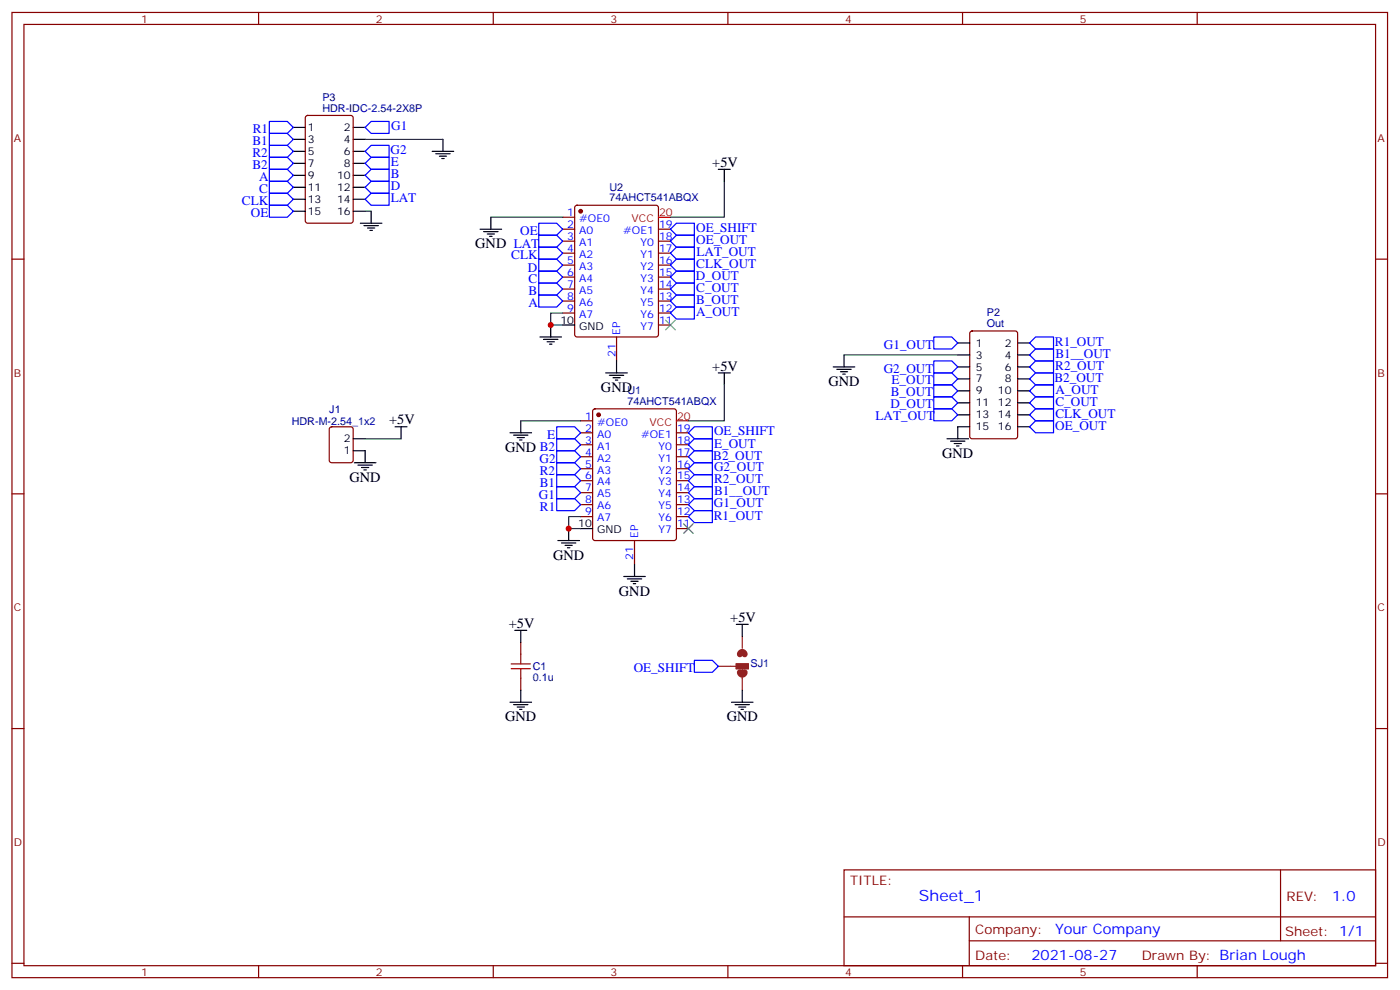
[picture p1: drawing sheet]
<svg xmlns="http://www.w3.org/2000/svg" width="413mm" height="292mm" viewBox="0 0 413 292" stroke-linecap="round" stroke-linejoin="round" font-family="sans-serif">
<g fill="none" stroke="#870000" stroke-width=".35">
<path d="M3.5 3.7h405.4v284.3h-405.4zM7.1 7.2h398.2v277.3h-398.2zM76.2 3.7v3.5M145.3 3.7v3.5M214.5 3.7v3.5M283.6 3.7v3.5M352.8 3.7v3.5M90.2 34.2l.5-.2h12.7l.6 .4 .1 30.7-.5 .6-12.9 .1-.7-.5v-30.6zM3.5 76.3h3.6M165.8 64h3.5M165.8 67.5h3.5M165.8 71h3.5"/>
<path d="M165.8 74.6h3.5M165.8 78.1h3.5M169.6 60.7l.4-.2h23.3l.7 .4v37.7l-.4 .6-23.6 .1-.6-.5-.1-37.6zM194 67.5h3.6M194 71h3.6M194 74.6h3.6M194 78.1h3.6M405.3 76.3h3.6M165.8 81.6h3.5M165.8 85.2h3.5M165.8 88.7h3.5M165.8 92.2h3.5"/>
<path d="M181.7 99.3v7M194 81.6h3.6M194 85.2h3.6M194 88.7h3.6M194 92.2h3.6M194 95.7h3.6M286 97.7l.5-.2h12.7l.6 .4 .1 30.7-.5 .6-12.9 .1-.7-.5v-30.6zM97.2 125.9l.5-.2h5.7l.6 .5 .1 9.4-.5 .7h-5.9l-.6-.4-.1-9.5zM171.1 124h3.5M171.1 127.5h3.5M171.1 131h3.5M171.1 134.5h3.5"/>
<path d="M171.1 138.1h3.5M174.9 120.6l.4-.2h23.3l.7 .5v37.6l-.4 .7h-23.6l-.6-.4-.1-37.7zM199.3 127.5h3.5M199.3 131h3.5M199.3 134.5h3.5M199.3 138.1h3.5M3.5 145.5h3.6M171.1 141.6h3.5M171.1 145.1h3.5M171.1 148.7h3.5M171.1 152.2h3.5M187 159.2v7.1"/>
<path d="M199.3 141.6h3.5M199.3 145.1h3.5M199.3 148.7h3.5M199.3 152.2h3.5M199.3 155.7h3.5M405.3 145.5h3.6M153.5 189.2v3.6M153.5 199.8v3.5M3.5 214.6h3.6M405.3 214.6h3.6M248.7 256.3h156.6v28.2h-156.6zM377.3 256.3v20.9"/>
<path d="M248.7 270.1h156.5M285.6 277.2h119.6M285.6 270.1v14.1M3.5 283.8h3.6M76.2 284.5v3.5M145.3 284.5v3.5M214.5 284.5v3.5M283.6 284.5v3.5M352.8 284.5v3.5M405.3 283.8h3.6"/>
</g>
<g fill="none" stroke="#000" stroke-width=".35">
<path d="M86.4 37.5h3.6M104.1 37.5h3.5M86.4 41.1h3.6M86.4 44.6h3.6M86.4 48.1h3.6M86.4 51.6h3.6M86.4 55.2h3.6M86.4 58.7h3.6M104.1 41.1h3.5M104.1 44.6h3.5M104.1 48.1h3.5M104.1 51.6h3.5"/>
<path d="M104.1 55.2h3.5M104.1 58.7h3.5M127.4 44.6h6.3M128.4 45.3h4.2M129.5 46h2.1M130.2 46.7h.7M130.5 41.1v3.5M211.7 49.9h3.5M213.4 49.9v3.5M86.4 62.2h3.6M104.1 62.2h3.5M106.2 65.8h6.3"/>
<path d="M107.2 66.5h4.3M108.3 67.2h2.1M109 67.9h.7M109.4 62.2v3.6M141.5 67.5h6.3M142.5 68.2h4.3M143.6 68.9h2.1M144.3 69.6h.7M144.6 64v3.5M159.1 99.3h6.4M160.2 100h4.2M162.3 95.7v3.6"/>
<path d="M165.8 95.7h3.5M161.2 100.7h2.1M161.9 101.4h.7M178.5 109.9h6.4M179.6 110.6h4.2M180.6 111.3h2.1M181.3 112h.7M181.7 106.3v3.6M211.7 109.9h3.5M213.4 109.9v3.5M245.5 108.1h6.4M246.6 108.8h4.2"/>
<path d="M247.6 109.5h2.2M248.4 110.2h.7M248.7 104.6v3.5M282.2 101h3.6M282.2 104.6h3.6M282.2 108.1h3.6M282.2 111.6h3.6M282.2 115.1h3.6M282.2 118.7h3.6M299.9 101h3.5M299.9 104.6h3.5M299.9 108.1h3.5"/>
<path d="M299.9 111.6h3.5M299.9 115.1h3.5M299.9 118.7h3.5M104.1 129.3h3.5M104.1 132.8h3.5v3.5M104.4 136.3h6.4M105.5 137h4.2M106.5 137.7h2.2M107.2 138.4h.7M116.4 125.7h3.5M118.2 125.7v3.6M150.3 127.5h6.3"/>
<path d="M151.3 128.2h4.3M152.4 128.9h2.1M153.1 129.6h.7M153.5 124v3.5M279 129.3h6.4M280.1 130h4.2M281.2 130.7h2.1M281.9 131.4h.7M282.2 122.2h3.6M285.8 125.7h-3.6v3.6M299.9 122.2h3.5M299.9 125.7h3.5"/>
<path d="M164.4 159.2h6.3M165.5 159.9h4.2M167.6 155.7v3.5M171.1 155.7h3.5M166.5 160.7h2.1M167.2 161.4h.7M183.8 169.8h6.3M184.9 170.5h4.2M185.9 171.2h2.1M186.6 171.9h.7M187 166.3v3.5M151.7 185.7h3.5"/>
<path d="M153.5 185.7v3.5M217 183.9h3.5M218.7 183.9v3.6M150.3 206.9h6.3M151.3 207.6h4.3M152.4 208.3h2.1M153.1 209h.7M153.5 203.3v3.6M215.5 206.9h6.4M216.6 207.6h4.2M217.7 208.3h2.1M218.4 209h.7"/>
<path d="M218.7 203.3v3.6"/>
</g>
<g fill="#870000" stroke="#870000" stroke-width=".35">
<circle cx="171.1" cy="62.2" r=".53"/>
<circle cx="176.4" cy="122.2" r=".53"/>
</g>
<path d="M194 64h3.6M199.3 124h3.5" fill="none" stroke="#f00" stroke-width=".35"/>
<path d="M107.6 41.1h22.9M213.4 53.4v10.6h-15.8M107.6 62.2h1.8M144.6 64h21.2M165.8 92.2h-3.5v3.5h3.5M213.4 113.4v10.6h-10.6M248.7 104.6h33.5M107.6 129.3h10.6M153.5 124h17.6M171.1 152.2h-3.5v3.5h3.5" fill="none" stroke="#008700" stroke-width=".35"/>
<path d="M196.1 94.3l2.9 2.9M199 94.3l-2.9 2.9M201.4 154.3l2.9 2.8M204.3 154.3l-2.9 2.8" fill="none" stroke="#3c3" stroke-width=".35"/>
<path d="M218 198a.71 .71 0 0 0 .7 .8 .71 .71 0 0 0 .7-.8M218 192.8a.71 .71 0 0 1 .7-.7 .71 .71 0 0 1 .7 .7" fill="none" stroke="#8c2424" stroke-width="1.8"/>
<path d="M211.7 196.3h5.3M217 195.6h3.5v1.4h-3.5zM218.7 187.5v3.5M218.7 196.3v7" fill="none" stroke="#8c2424" stroke-width=".35"/>
<path d="M217 195.6h3.5v1.4h-3.5z" fill="#8c2424" stroke="#8c2424" stroke-width=".35"/>
<g fill="none" stroke="#00f" stroke-width=".35">
<path d="M79.4 35.8h5.3l1.7 1.7-1.7 1.8h-5.3zM79.4 39.3h5.3l1.7 1.8-1.7 1.7h-5.3zM107.6 37.5l1.8-1.7h5.3v3.5h-5.3zM79.4 42.8h5.3l1.7 1.8-1.7 1.8h-5.3zM79.4 46.4h5.3l1.7 1.7-1.7 1.8h-5.3zM79.4 49.9h5.3l1.7 1.7-1.7 1.8h-5.3zM79.4 53.4h5.3l1.7 1.8-1.7 1.7h-5.3zM79.4 56.9h5.3l1.7 1.8-1.7 1.8h-5.3zM107.6 51.6l1.8-1.7h5.3v3.5h-5.3zM107.6 44.6l1.8-1.8h5.3v3.6h-5.3zM107.6 48.1l1.8-1.7h5.3v3.5h-5.3zM107.6 55.2l1.8-1.8h5.3v3.5h-5.3z"/>
<path d="M107.6 58.7l1.8-1.8h5.3v3.6h-5.3zM79.4 60.5h5.3l1.7 1.7-1.7 1.8h-5.3zM158.7 79.9h5.3l1.8 1.7-1.8 1.8h-5.3zM158.7 76.3h5.3l1.8 1.8-1.8 1.8h-5.3zM158.7 72.8h5.3l1.8 1.8-1.8 1.7h-5.3zM158.7 69.3h5.3l1.8 1.7-1.8 1.8h-5.3zM158.7 65.8h5.3l1.8 1.7-1.8 1.8h-5.3zM197.6 67.5l1.7-1.7h5.3v3.5h-5.3zM197.6 78.1l1.7-1.8h5.3v3.6h-5.3zM197.6 74.6l1.7-1.8h5.3v3.5h-5.3zM197.6 71l1.7-1.7h5.3v3.5h-5.3zM158.7 86.9h5.3l1.8 1.8-1.8 1.8h-5.3z"/>
<path d="M158.7 83.4h5.3l1.8 1.8-1.8 1.7h-5.3zM197.6 92.2l1.7-1.7h5.3v3.5h-5.3zM197.6 88.7l1.7-1.8h5.3v3.6h-5.3zM197.6 85.2l1.7-1.8h5.3v3.5h-5.3zM197.6 81.6l1.7-1.7h5.3v3.5h-5.3zM275.2 99.3h5.3l1.7 1.7-1.7 1.8h-5.3zM275.2 106.3h5.3l1.7 1.8-1.7 1.8h-5.3zM275.2 109.9h5.3l1.7 1.7-1.7 1.8h-5.3zM275.2 113.4h5.3l1.7 1.7-1.7 1.8h-5.3zM275.2 116.9h5.3l1.7 1.8-1.7 1.7h-5.3zM303.4 118.7l1.8-1.8h5.2v3.5h-5.2zM303.4 115.1l1.8-1.7h5.2v3.5h-5.2z"/>
<path d="M303.4 111.6l1.8-1.7h5.2v3.5h-5.2zM303.4 108.1l1.8-1.8h5.2v3.6h-5.2zM303.4 104.6l1.8-1.8h5.2v3.5h-5.2zM303.4 101l1.8-1.7h5.2v3.5h-5.2zM164 132.8h5.3l1.8 1.7-1.8 1.8h-5.3zM164 125.7h5.3l1.8 1.8-1.8 1.8h-5.3zM164 129.3h5.3l1.8 1.7-1.8 1.8h-5.3zM164 136.3h5.3l1.8 1.8-1.8 1.7h-5.3zM164 139.8h5.3l1.8 1.8-1.8 1.8h-5.3zM202.8 127.5l1.8-1.8h5.3v3.6h-5.3zM202.8 138.1l1.8-1.8h5.3v3.5h-5.3zM202.8 131l1.8-1.7h5.3v3.5h-5.3z"/>
<path d="M202.8 134.5l1.8-1.7h5.3v3.5h-5.3zM275.2 120.4h5.3l1.7 1.8-1.7 1.8h-5.3zM303.4 122.2l1.8-1.8h5.2v3.6h-5.2zM303.4 125.7l1.8-1.7h5.2v3.5h-5.2zM164 146.9h5.3l1.8 1.8-1.8 1.7h-5.3zM164 143.4h5.3l1.8 1.7-1.8 1.8h-5.3zM202.8 152.2l1.8-1.8h5.3v3.6h-5.3zM202.8 148.7l1.8-1.8h5.3v3.5h-5.3zM202.8 141.6l1.8-1.8h5.3v3.6h-5.3zM202.8 145.1l1.8-1.7h5.3v3.5h-5.3zM204.6 194.5h5.3l1.8 1.8-1.8 1.7h-5.3z"/>
</g>
<path d="M150.6 197h5.7M150.6 195.6h5.7M153.5 192.8v2.8M153.5 197v2.8" fill="none" stroke="#a10000" stroke-width=".35"/>
<g fill="#c00">
<circle cx="167.6" cy="155.7" r=".88"/>
<circle cx="162.3" cy="95.7" r=".88"/>
</g>
<text font-size="4.6" fill="#00f" x="270.8" y="265.3">Sheet_1</text>
<g font-size="4.2">
<text x="209.9" y="49.2">+5V</text>
<text x="140.1" y="73.2">GND LAT</text>
<text x="209.9" y="109.1">+5V</text>
<text x="244.1" y="113.7">GND</text>
<text x="177.1" y="115.5">GND</text>
<text x="114.7" y="125">+5V</text>
<text x="148.9" y="133.1">GND B2</text>
<text x="277.6" y="134.9">GND</text>
<text x="103" y="142">GND</text>
<text x="163" y="164.9">GND</text>
<text x="182.4" y="175.5">GND</text>
<text x="149.9" y="185">+5V</text>
<text x="215.2" y="183.2">+5V</text>
<text x="148.9" y="212.5">GND</text>
<text x="214.1" y="212.5">GND</text>
</g>
<g font-size="4.2" fill="#00f">
<text x="392.5" y="265.5">1.0</text>
<text x="310.9" y="275.1">Your Company</text>
<text x="304" y="282.9">2021-08-27</text>
</g>
<g font-size="3.9" fill="#00f">
<text x="74.5" y="39.3">R1</text>
<text x="115.3" y="38.3">G1</text>
<text x="74.4" y="42.8">B1</text>
<text x="74.4" y="46.3">R2</text>
<text x="115.1" y="45.3">G2</text>
<text x="74.4" y="49.9">B2</text>
<text x="76.4" y="53.3">A</text>
<text x="115.2" y="52.5">B</text>
<text x="115.2" y="49">E</text>
<text x="76.3" y="56.9">C</text>
<text x="115.1" y="59.4">LAT</text>
<text x="115.2" y="55.9">D</text>
<text x="71.3" y="60.4">CLK</text>
<text x="73.9" y="63.9">OE</text>
<text x="153.3" y="69.2">OE</text>
<text x="205.1" y="68.3">OE_SHIFT</text>
<text x="205.1" y="71.9">OE_OUT</text>
<text x="150.7" y="76.3">CLK</text>
<text x="205.3" y="75.3">LAT_OUT</text>
<text x="155.5" y="80">D</text>
<text x="155.7" y="83.4">C</text>
<text x="205.1" y="82.4">D_OUT</text>
<text x="205.2" y="78.9">CLK_OUT</text>
<text x="155.7" y="86.9">B</text>
<text x="205.2" y="89.5">B_OUT</text>
<text x="205.2" y="86">C_OUT</text>
<text x="155.8" y="90.3">A</text>
<text x="205.2" y="93">A_OUT</text>
<text x="310.9" y="101.9">R1_OUT</text>
<text x="260.5" y="102.7">G1_OUT</text>
<text x="311" y="105.4">B1__OUT</text>
<text x="260.4" y="109.8">G2_OUT</text>
<text x="262.7" y="113.2">E_OUT</text>
<text x="310.7" y="112.5">B2_OUT</text>
<text x="311" y="108.9">R2_OUT</text>
<text x="262.5" y="116.7">B_OUT</text>
<text x="311" y="119.5">C_OUT</text>
<text x="311" y="116">A_OUT</text>
<text x="258" y="123.8">LAT_OUT</text>
<text x="262.4" y="120.3">D_OUT</text>
<text x="311" y="123">CLK_OUT</text>
<text x="161.2" y="129.2">E</text>
<text x="210.4" y="128.3">OE_SHIFT</text>
<text x="210.4" y="131.8">E_OUT</text>
<text x="311" y="126.5">OE_OUT</text>
<text x="159" y="136.4">G2</text>
<text x="210.2" y="135.4">B2_OUT</text>
<text x="159.1" y="139.8">R2</text>
<text x="159.1" y="143.3">B1</text>
<text x="210.4" y="142.4">R2_OUT</text>
<text x="210.4" y="138.8">G2_OUT</text>
<text x="158.8" y="147">G1</text>
<text x="210.4" y="149.3">G1_OUT</text>
<text x="210.4" y="145.9">B1__OUT</text>
<text x="159.1" y="150.4">R1</text>
<text x="210.3" y="153.1">R1_OUT</text>
<text x="186.7" y="198">OE_SHIFT</text>
</g>
<g font-size="3.9" fill="#800">
<text x="250.5" y="260.8">TITLE:</text>
<text x="379.1" y="265.5">REV:</text>
<text x="287.4" y="275">Company:</text>
<text x="378.7" y="275.7">Sheet: 1/1</text>
<text x="287.4" y="282.7">Date:</text>
<text x="336.4" y="282.8">Drawn By: Brian Lough</text>
</g>
<g font-size="3.2" fill="#800">
<text x="41.6" y="6.7">1</text>
<text x="110.8" y="6.7">2</text>
<text x="179.9" y="6.7">3</text>
<text x="249.1" y="6.7">4</text>
<text x="318.2" y="6.7">5</text>
<text x="4.1" y="41.8">A</text>
<text x="405.9" y="41.8">A</text>
<text x="4.1" y="110.9">B</text>
<text x="405.9" y="110.9">B</text>
<text x="4.1" y="180.1">C</text>
<text x="405.9" y="180.1">C</text>
<text x="4.1" y="249.2">D</text>
<text x="405.9" y="249.2">D</text>
<text x="41.6" y="287.5">1</text>
<text x="110.8" y="287.5">2</text>
<text x="179.9" y="287.5">3</text>
<text x="249.1" y="287.5">4</text>
<text x="318.2" y="287.5">5</text>
</g>
<g font-size="3.2" fill="#000080">
<text x="95" y="29.7">P3</text>
<text x="95" y="32.9">HDR-IDC-2.54-2X8P</text>
<text x="179.6" y="59.3">74AHCT541ABQX</text>
<text x="179.6" y="56.2">U2</text>
<text x="290.8" y="93.2">P2</text>
<text x="290.8" y="96.4">Out</text>
<text x="184.9" y="119.3">74AHCT541ABQX</text>
<text x="184.9" y="116.2">U1</text>
<text x="86" y="125.1">HDR-M-2.54_1x2</text>
<text x="97" y="121.6">J1</text>
<text x="157" y="197.5">C1</text>
<text x="221.2" y="196.5">SJ1</text>
<text x="157" y="200.6">0.1u</text>
</g>
<g font-size="3.2">
<text x="90.7" y="38.6">1</text>
<text x="101.3" y="38.6">2</text>
<text x="90.7" y="42.1">3</text>
<text x="90.7" y="45.6">5</text>
<text x="101.3" y="42.1">4</text>
<text x="101.3" y="45.6">6</text>
<text x="90.7" y="49.2">7</text>
<text x="90.7" y="52.7">9</text>
<text x="99.3" y="52.7">10</text>
<text x="101.3" y="49.2">8</text>
<text x="90.7" y="56.2">11</text>
<text x="90.7" y="59.8">13</text>
<text x="99.3" y="56.2">12</text>
<text x="99.3" y="59.8">14</text>
<text x="90.7" y="63.3">15</text>
<text x="99.3" y="63.3">16</text>
<text x="165.1" y="95.4">10</text>
<text x="170.6" y="97.2">GND</text>
<text x="287.5" y="102.1">1</text>
<text x="287.5" y="105.6">3</text>
<text x="296.1" y="102.1">2</text>
<text x="296.1" y="105.6">4</text>
<text x="287.5" y="109.1">5</text>
<text x="287.5" y="112.7">7</text>
<text x="296.1" y="109.1">6</text>
<text x="296.1" y="112.7">8</text>
<text x="287.5" y="116.2">9</text>
<text x="287.5" y="119.7">11</text>
<text x="294.1" y="116.2">10</text>
<text x="294.1" y="119.7">12</text>
<text x="287.5" y="123.3">13</text>
<text x="294.1" y="123.3">14</text>
<text x="101.3" y="130.3">2</text>
<text x="287.5" y="126.8">15</text>
<text x="294.1" y="126.8">16</text>
<text x="101.3" y="133.8">1</text>
<text x="170.4" y="155.4">10</text>
<text x="175.9" y="157.1">GND</text>
</g>
<g font-size="3.2" fill="#00f">
<text x="167.1" y="63.6">1</text>
<text x="170.6" y="65.4">#OE0</text>
<text x="167.1" y="67.2">2</text>
<text x="167.1" y="70.7">3</text>
<text x="170.6" y="68.9">A0</text>
<text x="183.6" y="68.9">#OE1</text>
<text x="194.2" y="70.7">18</text>
<text x="194.2" y="67.2">19</text>
<text x="167.1" y="74.2">4</text>
<text x="167.1" y="77.8">5</text>
<text x="170.6" y="72.5">A1</text>
<text x="170.6" y="76">A2</text>
<text x="188.8" y="76">Y1</text>
<text x="188.8" y="72.5">Y0</text>
<text x="194.2" y="77.8">16</text>
<text x="194.2" y="74.2">17</text>
<text x="167.1" y="81.3">6</text>
<text x="170.6" y="79.5">A3</text>
<text x="170.6" y="83">A4</text>
<text x="188.8" y="83">Y3</text>
<text x="188.8" y="79.5">Y2</text>
<text x="194.2" y="81.3">15</text>
<text x="167.1" y="84.8">7</text>
<text x="167.1" y="88.3">8</text>
<text x="170.6" y="86.6">A5</text>
<text x="188.8" y="86.6">Y4</text>
<text x="194.2" y="88.3">13</text>
<text x="194.2" y="84.8">14</text>
<text x="167.1" y="91.9">9</text>
<text x="170.6" y="90.1">A6</text>
<text x="170.6" y="93.6">A7</text>
<text x="188.8" y="93.6">Y6</text>
<text x="188.8" y="90.1">Y5</text>
<text x="194.2" y="95.4">11</text>
<text x="194.2" y="91.9">12</text>
<text x="182.7" y="98.6" transform="rotate(-90 182.7 98.6)">EP</text>
<text x="188.8" y="97.2">Y7</text>
<text x="181.3" y="105.1" transform="rotate(-90 181.3 105.1)">21</text>
<text x="172.4" y="123.6">1</text>
<text x="175.9" y="125.4">#OE0</text>
<text x="172.4" y="127.1">2</text>
<text x="172.4" y="130.7">3</text>
<text x="175.9" y="128.9">A0</text>
<text x="188.9" y="128.9">#OE1</text>
<text x="199.5" y="130.7">18</text>
<text x="199.5" y="127.1">19</text>
<text x="172.4" y="134.2">4</text>
<text x="172.4" y="137.7">5</text>
<text x="175.9" y="132.4">A1</text>
<text x="175.9" y="136">A2</text>
<text x="194" y="136">Y1</text>
<text x="194" y="132.4">Y0</text>
<text x="199.5" y="137.7">16</text>
<text x="199.5" y="134.2">17</text>
<text x="172.4" y="141.3">6</text>
<text x="175.9" y="139.5">A3</text>
<text x="175.9" y="143">A4</text>
<text x="194" y="143">Y3</text>
<text x="194" y="139.5">Y2</text>
<text x="199.5" y="141.3">15</text>
<text x="172.4" y="144.8">7</text>
<text x="172.4" y="148.3">8</text>
<text x="175.9" y="146.5">A5</text>
<text x="194" y="146.5">Y4</text>
<text x="199.5" y="148.3">13</text>
<text x="199.5" y="144.8">14</text>
<text x="172.4" y="151.8">9</text>
<text x="175.9" y="150.1">A6</text>
<text x="175.9" y="153.6">A7</text>
<text x="194" y="153.6">Y6</text>
<text x="194" y="150.1">Y5</text>
<text x="199.5" y="155.4">11</text>
<text x="199.5" y="151.8">12</text>
<text x="188" y="158.5" transform="rotate(-90 188 158.5)">EP</text>
<text x="194" y="157.1">Y7</text>
<text x="186.6" y="165" transform="rotate(-90 186.6 165)">21</text>
</g>
<g font-size="3.2" fill="#f00">
<text x="186.1" y="65.4">VCC</text>
<text x="194.2" y="63.6">20</text>
<text x="191.4" y="125.4">VCC</text>
<text x="199.5" y="123.6">20</text>
</g>
</svg>
